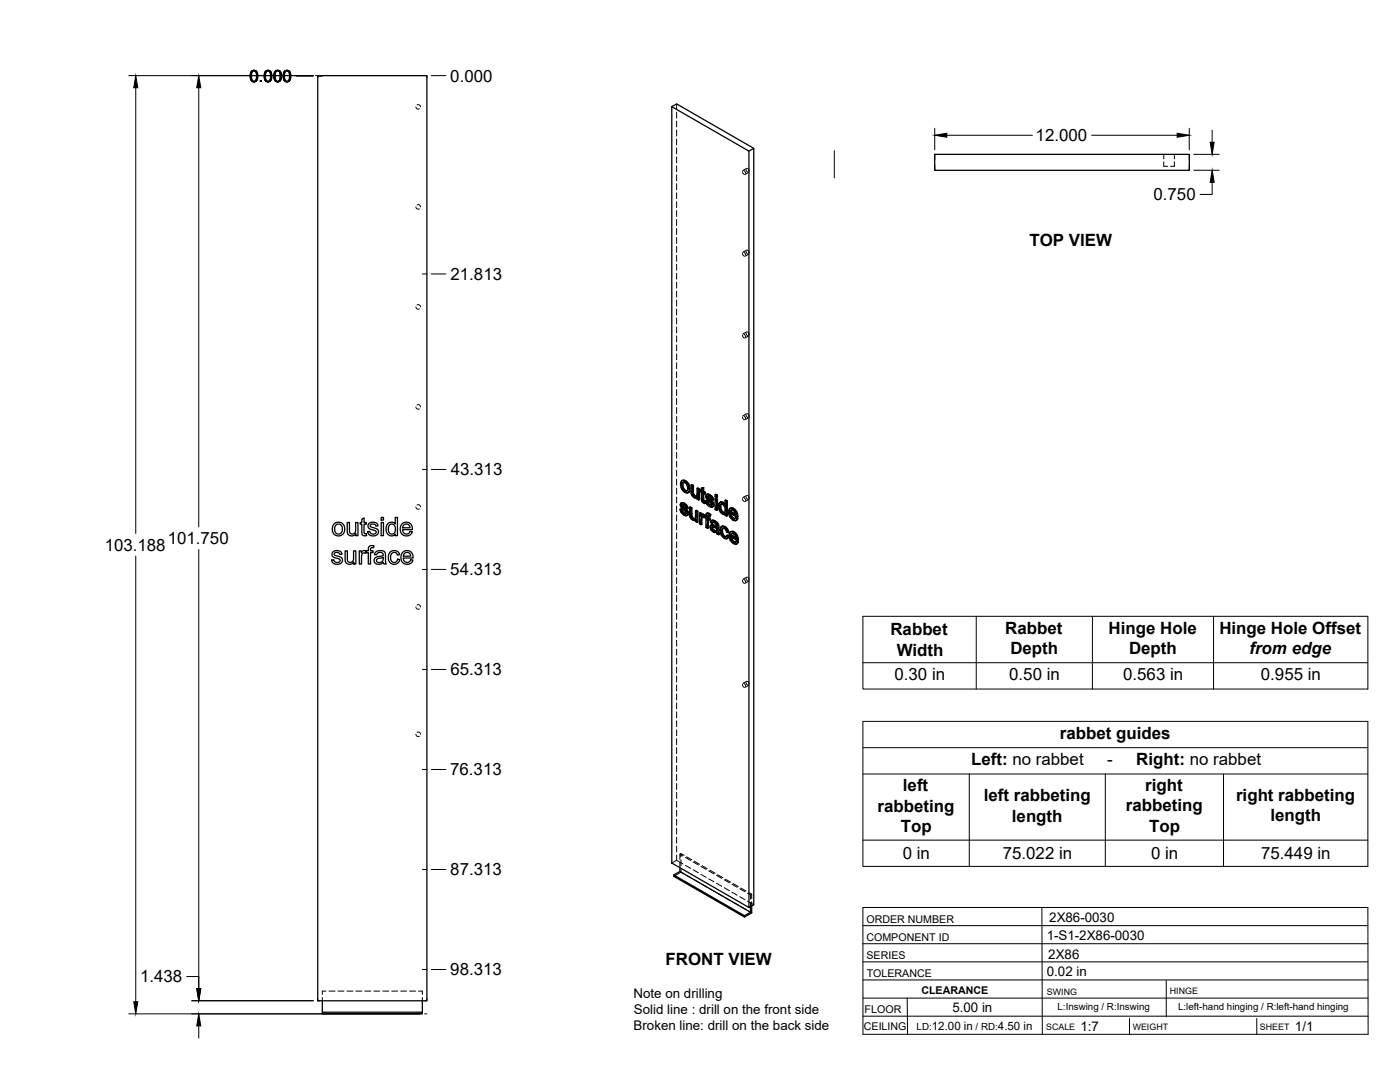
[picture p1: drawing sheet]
<svg xmlns="http://www.w3.org/2000/svg" width="559mm" height="432mm" viewBox="0 0 559 432" stroke-linecap="round" stroke-linejoin="round" font-family="sans-serif">
<!-- layer: Visible -->
<g fill="none" stroke="#000" stroke-width=".51">
<path d="M126.8 30.2h43.6v369.2h-43.6zM268.1 42.6l30.8 17.7v301.9l-30.8-17.8zM268.1 42.6l2-1.1 30.8 17.7M298.9 60.3l2-1.1v301.9l-2 1.1M373.1 61.6h101.6v6.4h-101.6zM272.2 191.8l.8-.2 .7 .2zM272.2 191.8l-.4 .5-.2 1 .5 1.9 1.6 1.5h.7l.5-.3M272.3 193.6l.3 1.5M272.6 195.1l.3-.2 .8 .8-.4 .2zM272.8 192.5l-.2 .9M272.9 194.9l-.3-1.5-.3 .2v-.3l.3-.7 .4-.1 .8 .5 .6 1.4-.1 1.4-.4 .2-.6-.1M273.3 192l1.1 1a1.92 1.92 0 0 1 1 2"/>
<path d="M273.7 195.7l.5 .2M273.7 191.8l1.2 1.3M274.6 193.3l.5 1.9 .3-.2-.2 1.2M275.1 195.2l-.2 1.2 .3-.2-.6 .5M275.8 193.5l.7 .4 .3-.2v3.2M276.5 193.9v3.1l.3-.1 .3 .6M276.5 197.1l.2 .6 .4-.2 .4 .4M276.7 197.7l.5 .4h.9M276.8 193.7l-.7-.3-.3 .1v3.1l.3 1.1 .8 .8a.97 .97 0 0 0 1.4 .1v.6l.5 .4M277.2 198.1l.5 .1M278 198.1l-.3 .1M278.2 194.9l.6 .4 .4-.2v4.3l-.4 .2v-4.3"/>
<path d="M278.3 198.6l-.3 .2M279.2 195.1l-.7-.4-.3 .2v2.7l-.5 .6M279.9 195.5l-.4 .1v.6l.4 .3 .1 3.4 .7 .8 .6 .3 .3-.2-.1-.7-.6 .1M279.9 194.8l1-.2v1.5M280.6 194.8v1.5l.3-.2 .6 .3M280.6 196.3l.6 .3 .3-.2v.6l-.3 .2v-.6M280.6 199.8l.6 .2M280.7 200l.8 .1M280.9 194.6l-1 .2v1.1l-.4-.3M280.9 197v2.6M281.2 197.2l-.6-.4v2.8l.4 .2M281.6 199.9l.6 .2"/>
<path d="M282.1 197.3l1.3 .1M282.3 198.3l.6 .5M282.4 198.6l.2 .3a1.16 1.16 0 0 1 1.4 .8l.4 .4M282.4 197.2l-.5 .2M282.5 197.4l.5 .2 .4-.2 .7 .6M282.5 199.9l-.6-.2-.3 .2 .4 1.3 .9 .8a1.23 1.23 0 0 0 1.6 .2M282.6 198.9l1.5 1.4 .3-.2 .4 .7M282.6 198v.1M282.7 198.4l-.4-.3 .8 .1 .8 1.2 .6 .2M282.8 197.2l-.9 .2-.2 .9 .4 .9 1.7 1.7v.8M283 197.6l.8 .6 .3-.2 .5 .7M283.8 198.2l.5 .7 .3-.2 .2 .8-.3 .1-.2-.7"/>
<path d="M285.4 199.1l.3-.2 .7 .3-.4 .2zM285.4 197.4l.3-.2 .7 .4-.4 .2zM285.4 199.1v4.2l.6 .4M285.4 197.4v.8l.6 .4M286.4 199.2v4.3l-.4 .2v-4.3M286.4 197.6v.8l-.4 .2v-.8M289.4 199.7l.6 .3 .3-.1v5.9l-.3 .2v-6M290.3 199.9l-.6-.4-.3 .2v2.1l-.5-.7M133.5 209l1.2-.6a2.65 2.65 0 0 1 2.9 3.7 2.65 2.65 0 0 1-4.7 .5l-.2-1.2a2.85 2.85 0 0 1 .8-2.4zM134 209.6l1.1-.5 1.2 .7 .3 1.8-.8 1.4-1.2 .1-.8-.7-.2-1.5zM137.8 219.8h.8v3a1.32 1.32 0 0 0 1.4 1.7 1.32 1.32 0 0 0 1.1-1.8v-2.9h.9v5.3h-.8v-.8a1.87 1.87 0 0 1-2.2 .9 1.87 1.87 0 0 1-1.2-2.1zM138.6 208.5h.9v3.8a1.31 1.31 0 0 0 1.7 .7 1.31 1.31 0 0 0 .8-1.7v-2.8h.9v5.3h-.8v-.8a1.87 1.87 0 0 1-2.3 .8 1.87 1.87 0 0 1-1.2-2z"/>
<path d="M143.4 219.8h.8v.8a1.27 1.27 0 0 1 2-.6l.8-.2v-.9a1.5 1.5 0 0 1 2.3-1.1l-.1 .8a.82 .82 0 0 0-.9-.1 .82 .82 0 0 0-.4 .9v.4h1v.7h-1v4.6h-.9v-4.6h-.8v-.4l-.2 .7-.8-.2-.7 .5-.2 4h-.9zM144.4 207.2l.9-.5v1.8h.9v.7h-.9v3.3l.2 .5h.7l.1 .8h-1.2l-.6-.5-.1-4.1h-.6v-.7h.6zM147.2 209l1.1-.6 1.3 .1a1.47 1.47 0 0 1 1.3 1.4l-.9 .1a1.18 1.18 0 0 0-1.1-.9 1.18 1.18 0 0 0-1.2 .8l.4 .4 2.2 .7a1.63 1.63 0 0 1 .6 2.1 1.63 1.63 0 0 1-2.1 .8l-1.4-.4-.7-1.3 .9-.2 .4 .9 .6 .2 1.3-.2a.82 .82 0 0 0 .1-1.1 .82 .82 0 0 0-1-.3l-1.2-.3a1.36 1.36 0 0 1-.6-2.2zM152.1 208.5h1v5.3h-1zM152.1 206.5h1v1h-1zM154.7 209.1l1.2-.7a1.81 1.81 0 0 1 1.9 .7v-2.6h.8v7.3h-.8v-.7a2.18 2.18 0 0 1-2.6 .5 2.18 2.18 0 0 1-1.1-2.5zM155.5 209.5l1.2-.3 .9 .8 .1 2.1-.8 1-1-.1-.7-.8-.2-1.7zM160.4 209.1l1.5-.7a2.48 2.48 0 0 1 2.7 3h-3.9l.3 1 .7 .7a1.45 1.45 0 0 0 1.9-1l1 .1-.5 .9-1 .7h-1.5l-1.2-.6-.5-.9-.2-1.1 .2-1zM161.2 209.5l.7-.4 1 .2 .8 1.3h-3zM271.4 203.3l.6 .2M271.9 200.7l1.3 .1M272 203.5l.4-.2 .2 .9-.3 .1z"/>
<path d="M272.1 201.7l.1 .3 .3-.2 .3 .4M272.2 202l.2 .4a1.16 1.16 0 0 1 1.5 .8l.3 .3M272.2 200.6l-.4 .2M272.3 204.3l.7 .7h.8M272.3 200.8l.6 .2 .3-.2 .8 .6M272.4 203.3l-.7-.2-.3 .2 .4 1.1 .9 1a1.23 1.23 0 0 0 1.6 .2M272.4 202.4l1.5 1.3 .3-.2 .5 .7M272.5 201.4l-.1 .1M272.5 201.8l-.1-.3-.3 .2 .1-.2 1 .3 .5 1 .6 .3M272.6 204.2l.7 .6M272.6 200.6l-.9 .3-.2 .7 .4 1 1.8 1.7-.1 .8M272.9 201l.7 .6 .4-.2 .4 .7"/>
<path d="M273 205l.6 .1M273.6 201.6l.5 .7 .3-.2 .3 .8-.4 .2-.2-.8M273.7 205.1h-.1M273.9 203.7l.4 .6 .4-.1 .1 .7M274.3 204.3l.2 .8 .3-.2-.2 .6M274.5 205.1l-.2 .5 .3-.1-.5 .3M275.2 202.4l.6 .4 .4-.2v3.2M275.8 202.8l.1 3.2 .3-.2 .3 .6M275.9 206l.2 .6 .4-.2 .4 .4M276.1 206.6l.5 .4h.9l-.3 .2M276.2 202.6l-.7-.3-.3 .1v3.1l.4 1.2 .7 .7a.95 .95 0 0 0 1.4 .1M276.6 207l.6 .2"/>
<path d="M277.6 203.8l.6 .4 .4-.2v4.3l-.4 .2v-4.3M277.7 207.6l-.2 .1M277.7 207.5v.7l.5 .3M278.6 204l-.7-.4-.3 .2v2.8l-.4 .6M279.2 204.7l.6 .4 .3-.2v.5l.4-.2M279.8 205.1v.6l.7-.5 .4 .1M280 206.4l.2 2.8-.4 .2v-2.2M280.1 204.9l-.6-.3-.3 .1v4.3l.6 .4M280.2 205.4l.7-.1 .6 .4M280.3 206.1v.1M280.6 205.4l.6 .5M281 206.6l-.8-.5-.2 .3 .3-.2-.1 .8"/>
<path d="M281.2 206.5l.6 .3v3.7l.6 .4M281.2 206.5v-.4l-.2 .5M281.2 200.3l.1 .7M281.2 206.5l-.2 .1M282.2 204.9h.9l.6 .4M282.2 200.1l.3-.2 .3 .8-.3 .2zM282.4 206.6l.7 .4 .3-.2v.6l-.3 .2v-.6M282.5 204.7l-.5 .2M282.5 200.9l.6 .6h.9M282.7 207.3v3.4l-.3 .2v-3.8l.7 .5M282.7 205.7v.7M282.8 205.1l.6 .4 .3-.2-.4 .8 .1-.6"/>
<path d="M282.8 200.7l.7 .7M283.1 204.9l-.6-.2-.5 .3-.2 1.2-.6-.3 .6-.1M283.1 201.5l.7 .2M283.3 206.1a.46 .46 0 0 0-.5-.5 .46 .46 0 0 0-.4 .6v.4l.3-.2 .7 .4M283.8 209.6l.8-.2 1.4 .5M283.8 201.7h.1M284.1 210.7l.1 .6 .4-.2 .5 .5M284.1 200.3l.4 .6 .3-.1 .2 .7M284.1 210.4v.3l.3-.2 .2 .6M284.2 209.4l-.5 .2M284.2 211.3l.6 .5h1h-1M284.3 210.3l-.2 .1"/>
<path d="M284.3 207.8l.9 .3 .3-.2 .8 .6M284.4 210.3l.8 .3a.72 .72 0 0 1 .8 .6 .72 .72 0 0 1-.5 .8M284.4 210.3l-.3 .1M284.4 210.3v.2M284.5 200.9l.1 .8 .4-.2-.2 .6M284.5 208.4l-.4 .5 .6-.5 1.2 1a.48 .48 0 0 1 0 .8 .48 .48 0 0 1-.8-.3l-.8-.3M284.6 209.4l-1.1 .4-.1 1 .8 1.1 1 .6a.63 .63 0 0 1 .6 0 .63 .63 0 0 1 .4 .5l.6 .4M284.6 201.7l-.1 .5 .3-.1-.5 .3M284.6 207.6l-.8 .2M285.2 208.1l.7 .6 .4-.2 .4 .5M285.5 207.9l-.9-.3-.8 .3-.3 .5 .6 .5M285.9 208.7l.5 .5 .3-.2 .2 .7"/>
<path d="M286.4 209.2l.2 .6 .3-.1 .1 2.9M286.6 209.8v2.9l.4-.1 .1 .6-.3 .2-.1-.6M287.4 202.4l.3 1.4M287.5 200.4h1.1l.7 .6M287.7 201.3h.7l.7 .8 .3 1.1-.3 1.4M287.7 201.3l-.3 1.1 .3-.2 .3 1.4M287.7 203.8l.3-.2 .8 .8-.5 .1zM287.8 201.2l-.1 .1M287.8 200.3l-.5 .2M288 201.2l-.3 1M288.1 212l.2 1.4 .3-.2 .8 .8M288.2 210.1l.9 .2 .3-.2 1 1"/>
<path d="M288.3 213.4l.8 .8h.8M288.3 200.6l.6 .5h.5M288.4 204.6h.7M288.5 209.9l-.6 .3M288.6 210.8l-.2 1M288.6 200.4l-.8-.1-.7 .4-.3 .8 .1 1.4 1 1.9 1 .5 .5-.2v.6l.6 .3M288.8 204.4l.4 .1M289.1 210.3l.9 .8a.88 .88 0 0 1 .7 .5 .88 .88 0 0 1-.1 1l-.5-1.3M289.4 210.1l-.9-.2-.7 .4-.4 .7v1.3l1 2 1 .7h.7M289.4 205.1l-.2 .2M290 213.7l.6 .4M290.6 212.6l-.6-.3-.6-1.1-.9-.4-.3 .4-.1 .8 .3-.2 .2 1.4"/>
<path d="M290.6 214.1l.4-.1-.3 .6-.6 .4zM291 214l-.7-.5-.6 .8-.6-.1M291.3 202.9h.9a1.93 1.93 0 0 1 1.8 1.3M291.4 212.3h1a1.88 1.88 0 0 1 1.8 1.2M291.5 204.3l2 1.2-.4-1.3-.9-.7-.6 .3-.1 .5 .3-.2 1.7 1M291.7 213.6l2 1.2-.5-1.4-.8-.5h-.4l-.3 .7 .3-.1 1.7 .9M291.8 206.1l.7 .9 .9-.1M291.8 205.1l.3 .9M292 203.5l-.2 .6M292 214.4l.3 .9M292 215.5l.7 .8h.9M292.2 212.9l-.2 .6"/>
<path d="M292.5 203.1l1 .9a1.79 1.79 0 0 1 1 1.8v.3M292.5 207l.6 .1M292.7 212.4l1 1a1.96 1.96 0 0 1 1 2M292.7 216.3l.6 .2M292.8 202.9l-.9-.3-.9 .6-.2 1.1 .2 1.4 .7 1.1 1.2 .9h.9l.7-.8M293 212.2l-.9-.2-.8 .5-.3 1.2 .2 1.3 .8 1.3 1.1 .8h.8l.8-.8M293.3 207l-.2 .1M293.5 216.4l-.2 .1M293.5 206.7l.7 .4M293.7 204.3l.5 1.9 .3-.1-.3 .1M293.7 216l.7 .5M293.9 213.7l.5 1.9 .3-.2-.3 .2"/>
<path d="M294.2 206.4l-2.8-1.5 .4 1.2 .3-.1 .8 .8M294.4 215.8l-2.8-1.6 .4 1.3 .3-.2 .8 .9M294.5 206.9l-.7 .8M294.5 206.9l-.6-.4-.8 .6M294.7 216.3l-.7 .8M294.7 216.3l-.7-.5-.7 .7M132.8 220.3l1.6-.6a1.77 1.77 0 0 1 2.1 1.5l-.9 .1a1.18 1.18 0 0 0-1.1-.9 1.18 1.18 0 0 0-1.1 .9l.3 .3 2.1 .7a1.59 1.59 0 0 1 .8 2 1.59 1.59 0 0 1-2 .9l-1.6-.4-.6-1.3 .8-.1 .4 .7 .6 .4 1.3-.3a.82 .82 0 0 0 .1-1 .82 .82 0 0 0-1-.3l-1.2-.4a1.36 1.36 0 0 1-.6-2.2zM149.9 220.4l.5-.4 1.4-.3 1.7 .6 .3 .7 .4 4.1h-1l-.2-.6-1.3 .6-1.1 .1-.8-.4-.4-.7a1.75 1.75 0 0 1 2-2l.6-.1a.77 .77 0 0 0 .9-.8 .77 .77 0 0 0-.9-.7l-1.2 .2-.5 .7-.8-.1zM150.5 223.2l2.5-.7a1.62 1.62 0 0 1-.7 1.7 1.62 1.62 0 0 1-1.8 0l-.2-.4zM155.6 220.5l1.3-.7h1.3l.9 .7 .4 .9-.9 .1a1.44 1.44 0 0 0-1.8-.9 1.44 1.44 0 0 0-.9 1.9l.3 1.3 .8 .6 1.2-.2 .5-1 .9 .1-.5 1.1-.8 .6-1.5 .1-1-.4a3.4 3.4 0 0 1-.2-4.2zM160.7 220.5a2.45 2.45 0 0 1 2.9-.5 2.45 2.45 0 0 1 1.3 2.7h-3.9l.2 .9 .7 .8a1.42 1.42 0 0 0 2-1l.9 .1-.4 .9-1 .7h-1.5l-1.2-.6-.5-.9-.2-1.1 .2-1.2zM161.5 220.9l.7-.4 1 .1 .7 1.4h-2.9z"/>
<path d="M271.4 346.3v1.5l-2.5 1.4v.5l28.3 16.3v-.6l-28.3-16.2M271.4 347.8l28.2 16.2-2.4 1.4M299.6 361.8v2.2M300 361.5v2.8l-2.8 1.7M128.7 399.4v5.2h39.9v-.7h-39.9M168.6 399.4v4.5"/>
</g>
<!-- layer: Hidden -->
<g fill="none" stroke="#000" stroke-width=".4">
<path d="M166 42.7l.6 .8 .8-.1M166.5 41.9h.9l.4 .8M270.1 41.5v2.1M270.1 44.7v2.4M270.1 48.3v2.4M270.1 51.9v2.4M270.1 55.5v2.3M270.1 59v2.4M270.1 62.6v2.4M270.1 66.2v2.4M270.1 69.8v2.3M270.1 73.3v2.4"/>
<path d="M270.1 76.9v2.4M296.3 68.5l.2 .6 .7 .5M296.8 68l.5 .4 .3 .8M297.8 67.6l.2 .7 .6 .5M298 67.2l-1.5 .8M298.2 67.2l.6 .4 .2 .7M298.9 68.8l-1.5 .8M464.5 64.6v1.8h1.5M464.5 61.6v1.8M468.7 64.6v1.8h-1.5M468.7 61.6v1.8M166 82.6l.5 .8h.9"/>
<path d="M166.5 81.8h.9l.4 .8M270.1 80.5v2.3M270.1 84.1v2.3M270.1 87.6v2.4M270.1 91.2v2.4M270.1 94.8v2.3M270.1 98.3v2.4M298 99.8l-1.5 .9M298.2 99.8l.6 .4 .2 .8M270.1 101.9v2.4M270.1 105.5v2.4M270.1 109.1v2.3"/>
<path d="M270.1 112.6v2.4M270.1 116.2v2.4M270.1 119.8v2.4M296.3 101.1l.2 .7 .7 .5M296.8 100.6l.5 .4 .3 .8M297.8 100.2l.2 .7 .6 .5M298.9 101.4l-1.5 .8M166 122.5l.5 .8h.9M166.5 121.7l.9 .1 .4 .7M270.1 123.3v2.4M270.1 126.9v2.4M270.1 130.5v2.4"/>
<path d="M270.1 134v2.4M270.1 137.6v2.4M296.3 133.7l.2 .7 .7 .5M296.8 133.3l.5 .4 .3 .8M297.8 132.9l.2 .7 .6 .5M298 132.5l-1.5 .8M298.2 132.4l.6 .5 .2 .7M298.9 134l-1.5 .9M270.1 141.2v2.4M270.1 144.8v2.4M270.1 148.3v2.4M270.1 151.9v2.4"/>
<path d="M270.1 155.5v2.4M270.1 159v2.4M166 162.4l.6 .9 .8-.1M166.5 161.6h.9l.4 .8M270.1 162.6v2.4M270.1 166.2v2.4M270.1 169.8v2.3M270.1 173.4v2.3M270.1 176.9v2.4M296.3 166.3l.2 .7 .7 .5M296.8 165.9l.5 .4 .3 .8M297.8 165.5l.2 .7 .6 .5"/>
<path d="M298 165.1l-1.5 .8M298.2 165.1l.6 .4 .2 .8M298.9 166.7l-1.5 .8M270.1 180.5v2.4M270.1 184.1v2.3M270.1 187.6v2.4M270.1 191.2v2.4M270.1 194.8v2.4M270.1 198.4v2.3M271.9 193.1l.5 1.9-.3 .2M272.4 195l1.3 1.3-.4 .2M272.5 191.6l-.9 1.7"/>
<path d="M272.8 192.5l-.2 .1M272.9 192.4h.8l-.4 .2M273.7 192.4l.7 .9-.3 .2M273.7 196.3l.9 .3-.3 .2M274.4 193.3l.4 1.1-.4 .5M274.5 195.8l-.3 .1M274.8 194.7l-.2 .9-.5 .3M274.9 196.5l-.3 .1M276.1 193.4l.1 3.3-.3 .2M276.2 196.7l.2 .7-.3 .1M276.4 197.4l.4 .6-.3 .2M276.8 198l.6 .5-.3 .1"/>
<path d="M277.4 198.5l.8 .2 .4-.3-.3 .2M278.1 198.1h.1M278.1 198.1h-.1M278.3 198l-.4 .2M278.4 198.6h-.1M278.4 197.8l-.3 .3M278.5 194.7v2.7l-.4 .6M278.6 198.4v.7l-.3 .1M278.6 199.1l.6 .3M279.8 196l.5 .3-.4 .2M279.8 195.5v.5l-.3 .2M279.9 195.5l.4 .2"/>
<path d="M280.3 196.3v3.4l-.3 .2M280.3 194.6v1.1l-.4 .2M280.3 199.7l.3 .5-.3 .1M280.6 196.8l.3-.2v.4M280.9 196.6l.6 .4M281.9 199.7l.5 1.3-.4 .2M282 197.8l.1 .7-.3 .2M282.1 197.4l-.4 .6M282.1 198.5l.4 .7-.3 .1M282.3 197.2l-.5 .4M282.5 198l.3-.2-.2 .2M282.5 199.2l1.6 1.5-.3 .2"/>
<path d="M282.7 197.9l-.3 .2M282.8 197.8l.6 .2-.3 .2M283.4 198l.6 .5-.3 .2M284 198.5l.2 .7-.3 .2M284.2 199.2l.6 .3M285.7 197.2v.9l-.3 .1M285.7 198.9v1.5M285.7 198.1l.7 .3M289.7 199.5v2.1l-.3 .2M296.3 199l.2 .7 .7 .5M296.8 198.5l.5 .5 .3 .7M297.8 198.2l.2 .6 .6 .5"/>
<path d="M298 197.7l-1.5 .9M298.2 197.7l.6 .4 .2 .8M298.9 199.3l-1.5 .8M166 202.3l.6 .9 .8-.1M166.5 201.5l.9 .1 .4 .7M270.1 201.9v2.4M270.1 205.5v2.4M270.1 209.1v2.4M270.1 212.6v2.4M270.1 216.2v2.4M270.1 219.8v2.4M271.7 203.1l.5 1.3-.3 .2"/>
<path d="M271.8 201.3l.2 .6-.3 .2M271.9 200.8l-.4 .6M272 201.9l.4 .7-.3 .2M272.1 200.6l-.5 .4M272.2 204.4l1.1 1-.3 .1M272.3 201.4l.3-.1-.1 .1M272.4 202.6l1.6 1.5-.3 .2M272.6 201.3l-.4 .2M272.6 201.3l.6 .1-.3 .2M273.2 201.4l.6 .6-.3 .1M273.3 205.4l.8 .3-.3 .1M273.8 202l.2 .6-.3 .2"/>
<path d="M274 204.9l-.2 .1M274 204.1l.2 .5-.4 .2M274 204.9l-.3 .2 .3-.2M274 202.6l.7 .3M274.2 204.6l-.2 .3M274.5 205.6l-.4 .1M275.5 202.3l.1 3.3-.3 .2M275.6 205.6l.2 .7-.3 .2M275.8 206.3l.4 .6-.3 .2M276.2 206.9l.6 .5-.3 .2M276.8 207.4l.6 .2 .6-.3-.2 .2M277.7 206.9l-.4 .2"/>
<path d="M277.8 206.7l-.3 .3M277.9 203.6v2.8l-.4 .5M278 207.3v.7l-.3 .2M278 208l.6 .3M279.5 207.3v1.6l-.3 .1M279.5 208.9l.7 .3M279.5 204.6v1.5M280.1 205.4v.1M280.2 206.1l.3-.2-.2 .2M280.4 205.2l-.6 .5M280.4 206l-.3 .1M280.5 205.9l.4 .1-.3 .2"/>
<path d="M280.6 200.2l.5 .4-.3 .2M280.9 206l.4 .4M281.1 200.6l.5 .2M281.2 206.1l.3-.1-.2 .4M281.5 205.7v.1M281.5 206.3l.6 .3-.3 .2M281.5 206l-.2 .4M281.5 205.7l-.3 .3M281.8 205.8l.3 .2M282.1 209.1v1.2l-.3 .2M282.1 210.3l.6 .4M282.1 206.6v1.3"/>
<path d="M282.2 205l-.1 1-.3 .2M282.3 204.7l-.5 .4M282.4 201l1.1 1-.4 .1M282.4 207.1l.3-.2v.4M282.5 205.7l.3-.2-.1 .2M282.7 206.9l.7 .5M282.8 205.5l.4 .1-.3 .2M283.2 205.6l.4 .3M283.5 202l.8 .2-.4 .2M283.7 210.1l.3 1.1-.3 .2M283.8 208.3l.6 .4M283.8 209.6l-.4 .7"/>
<path d="M284 209.5l-.5 .3M284 211.2l1 .9-.3 .2M284.1 207.7l-.6 .7M284.1 201.5h-.1M284.1 201.5l-.3 .2M284.1 200.7l.2 .5-.3 .2M284.2 207.6l-.4 .3M284.3 201.2l-.2 .3M284.4 208.4l.4-.1-.3 .1M284.5 210.2l.2-.1zM284.5 210.2l-.2 .1M284.5 210.1l-.3 .2"/>
<path d="M284.6 202.2h-.3M284.7 210.1l1.6 .5-.3 .2M284.8 208.3l.6 .1-.3 .2M285 212.1l.7 .2-.4 .2M285.4 208.4l.7 .7-.3 .2M285.7 212.3h.6l-.3 .1M285.7 201.6v1.6l-.3 .1M285.7 203.2l.7 .3M286 209.9l.3 .1M286 211.7l-.3 .2M286.1 209.1l.2 .7-.3 .2M286.2 211.5l-.4 .3"/>
<path d="M286.3 210.6l-.1 .9-.3 .2M286.3 209.8l-.3 .4M286.3 212.3l.2 .6-.3 .1M286.5 212.9l.6 .3M287.1 201.8l.2 1.3-.3 .2M287.3 200.7l-.2 1.1-.3 .2M287.3 203.1l.6 1.1-.4 .2M287.6 200.4l-.6 .5M287.7 211.4l.5 2-.3 .2M287.9 204.2l.8 .8-.3 .1M287.9 210.3l-.2 1.1-.3 .2M288 201.1h.7l-.3 .2"/>
<path d="M288 201.1l-.2 .1M288 201.1v.1M288.1 201.1l-.4 .1M288.2 213.4l1.2 1.3-.3 .1M288.2 210l-.6 .5M288.6 210.8l-.2 .1M288.7 210.7l.7 .1-.3 .1M288.7 205l.6 .1 .4-.2-.3 .2M288.7 201.1l.7 .8-.3 .2M289.4 201.1l.3 .5M289.4 214.7l1 .1M289.4 210.8l.6 .5-.3 .2"/>
<path d="M289.4 201.9l.3 1.5-.3 .2M289.5 205.1h-.1M289.7 203.4l-.1 .8-.4 .3 .3-.1M289.7 204.9v.6l-.3 .2M289.7 205.5l.6 .3M290 211.3l.3 .8-.3 .2M290 214.1l-.1 .1M290.3 212.1l.6 .3M290.3 213.5l-.6 .8M291.1 204.1l.5 1.9-.3 .2M291.3 213.5l.5 1.9-.4 .2M291.4 204.9l.3-.2 .1 .4"/>
<path d="M291.6 206l1.3 1.4-.4 .2M291.6 202.7l-.8 1.6M291.6 214.2l.3-.2 .1 .4M291.7 204.7l2.8 1.6M291.8 215.4l1.3 1.3-.4 .2M291.8 212.1l-.5 1.4-.3 .2M291.9 214l2.8 1.6M292 203.5l-.2 .1M292.1 203.4l.7 .1-.3 .1M292.2 212.9h-.2M292.3 212.7l.7 .1-.3 .2M292.8 203.5l.8 .8-.3 .2"/>
<path d="M292.9 207.4l1 .2-.3 .2M293 212.8l.8 .9-.3 .2M293.1 216.7l1 .3-.3 .2M293.4 206.9h.1M293.5 205.1l.4 .2M293.5 206.9l-.2 .1 .2-.1M293.6 204.3l.3 1-.4 .2M293.7 214.4l.3 .3M293.8 216.2l-.4 .2M293.8 213.7l.2 1-.3 .1M293.9 206.5l-.4 .4M294 215.8l-.4 .5"/>
<path d="M294.1 207.5l-.2 .1M294.3 216.9l-.2 .1M270.1 223.4v2.3M270.1 226.9v2.4M270.1 230.5v2.4M270.1 234.1v2.4M270.1 237.6v2.4M296.3 231.6l.2 .7 .7 .5M296.8 231.2l.5 .4 .3 .7M297.8 230.8l.2 .7 .6 .5M298 230.4l-1.5 .8M298.2 230.3l.6 .5 .2 .7"/>
<path d="M298.9 231.9l-1.5 .9M166 242.2l.5 .8h.9M166.5 241.4l.9 .1 .4 .7M270.1 241.2v2.4M270.1 244.8v2.4M270.1 248.3v2.4M270.1 251.9v2.4M270.1 255.5v2.4M270.1 259.1v2.4M270.1 262.6v2.4M270.1 266.2v2.4M270.1 269.8v2.4"/>
<path d="M270.1 273.4v2.3M270.1 276.9v2.4M296.3 273.2l.2 .6 .7 .5M296.8 272.7l.5 .4 .3 .8M297.8 272.3l.2 .7 .6 .5M298 271.9l-1.5 .8M298.2 271.9l.6 .4 .2 .8M298.9 273.5l-1.5 .8M166 293l.5 .8h.9M166.5 292.2l.9 .1 .4 .7M270.1 280.5v2.4M270.1 284.1v2.4"/>
<path d="M270.1 287.7v2.3M270.1 291.2v2.4M270.1 294.8v2.4M270.1 298.4v2.4M270.1 301.9v2.4M270.1 305.5v2.4M270.1 309.1v2.4M270.1 312.7v2.3M270.1 316.2v2.4M270.1 319.8v2.4M270.1 323.4v2.4M270.1 326.9v2.4"/>
<path d="M270.1 330.5v2.4M270.1 334.1v2.4M270.1 337.7v2.3M270.1 341.2v2.1M270.1 343.3l-2 1.1M270.1 343.3l2.5 1.5M271.4 344.2v2.1M271.4 340.9l1.2 .7M271.8 342v-1.3l-.4 .2v2.1M271.8 348.1l-2.9 1.6M271.8 343.2v2.3M271.8 346.7v1.4"/>
<path d="M271.8 340.7l1.2 .7M271.8 348.1l1.2 .7M273.6 342.2l2.1 1.2M273.6 345.4l2.1 1.1M274 341.9l2.1 1.2M274 349.4l2.1 1.1M276.7 344l2.1 1.2M276.7 347.1l2.1 1.2M277.2 343.7l2 1.2M277.2 351.1l2 1.2M279.8 345.8l2.1 1.2M279.8 348.9l2.1 1.2"/>
<path d="M280.2 345.5l2.1 1.2M280.2 352.9l2.1 1.2M282.9 347.6l2 1.1M282.9 350.7l2 1.2M283.3 347.3l2.1 1.2M283.3 354.7l2.1 1.2M286 349.3l2 1.2M286 352.5l2 1.2M286.4 349.1l2.1 1.2M286.4 356.5l2.1 1.2M289.1 351.1l2 1.2M289.1 354.3l2 1.2"/>
<path d="M289.5 350.9l2.1 1.1M289.5 358.3l2.1 1.2M292.2 352.9l2 1.2M292.2 356l2 1.3M292.6 352.6l2.1 1.2M295.3 354.7l2 1.2M295.3 357.8l2 1.2M295.7 354.4l2.1 1.2M298.4 356.5l1.2 .7 .4-.3M298.4 359.6l2.5 1.5M298.8 356.2l1.2 .7M299.6 357.2v1.7"/>
<path d="M300 356.9v1.7M300 359.8v1.7M292.6 360l2.1 1.3M295.7 361.8l2.1 1.2M298.8 363.6l1.2 .7M299.6 360.1v1.7M128.7 398.1v1.3M130.2 395.5h-1.5v1.4M131.3 395.5h2.4M134.9 395.5h2.4M138.5 395.5h2.4M142 395.5h2.4"/>
<path d="M145.6 395.5h2.4M149.2 395.5h2.4M152.8 395.5h2.4M156.4 395.5h2.3M159.9 395.5h2.4M163.5 395.5h2.4M167.1 395.5h1.5v1.4M168.6 398.1v1.3"/>
</g>
<!-- layer: Reference -->
<g fill="none" stroke="#000" stroke-width=".4">
<path d="M125.9 30.2h2.8h-1.9v.9M126.8 30.2h1.9M169.5 30.2h.9v.9M373.1 61.6v2.1M373.1 65.8v2.2M474.7 61.6v2.1M474.7 65.8v2.2M168.6 109.3h1.8M168.6 187.3h1.8M168.6 227.3h1.8M168.6 267.2h1.8M168.6 307.1h1.8"/>
<path d="M168.6 347h1.8M126.8 398.5v.9h.9M168.6 386.9h1.8M170.4 398.5v.9h-.9M169.5 404.6h.9"/>
</g>
<!-- layer: Hidden Narrow -->
<path d="M276.1 196l-.3 .2M278.5 197l-.3 .2M280.3 198.8l-.4 .1M273.3 203.5l-.3 .1M275.5 204.9l-.3 .2M277.9 205.9l-.3 .2M282.1 205.6l-.3 .2M283.5 200.1l-.3 .1M285.3 210.3l-.4 .2M286.3 210.9l-.3 .2" fill="none" stroke="#000" stroke-width=".4"/>
<!-- layer: Visible Narrow -->
<path d="M276.8 196.1l-.3 .2M280.9 199.2l-.3 .1M283.5 199.3l-.4 .2M273.3 202.7l-.3 .2M276.2 205l-.4 .2M282.7 206l-.3 .2M285.2 209.6l-.3 .2M286.9 210.4l-.3 .1M286.9 211.3l-.3 .2" fill="none" stroke="#000" stroke-width=".4"/>
<!-- layer: Titleblock -->
<path d="M344.4 362.2h201.6l.1 50.6h-201.7zM344.4 376.6h201.6M344.4 369.4h201.6M415.9 362.2l.1 50.6M344.4 383.9h201.6M344.4 398.3h201.6M344.4 391.1h201.6M362.1 398.3l.1 14.4M465.5 391.3v14.4M344.4 405.5h201.7M450.8 406.4v6.4M501.6 406.4v6.4" fill="none" stroke="#000" stroke-width=".4"/>
<!-- layer: Custom Tables -->
<path d="M344.4 246h201.6v29h-201.6zM389.7 246v29M436 246v29M484.4 246v29M344.4 264.5h201.6M344.4 287.9h201.6v57.9h-201.6zM344.4 298.4h201.6M344.4 308.9h201.6M386.9 308.9v36.9M441.2 308.9v36.9M488.4 308.9v36.9M344.4 335.3h201.6" fill="none" stroke="#000" stroke-width=".4"/>
<!-- layer: FD_Dimensions -->
<g fill="none" stroke="#000" stroke-width=".4">
<path d="M51.4 30.2h73.7M54.2 35v177.9M79.3 35v175.3M172.1 30.2h5.9M373.1 51.2v8.6M377.9 54h34.2M435.7 54h34.2M474.7 51.2v8.6M483.8 51.9v4.9M476.5 61.6h10.1M476.5 67.9h10.1M483.8 72.8v4.8h-4.8"/>
<path d="M172.1 109.3h5.9M172.1 187.3h5.9M79.3 219.3v175.2M54.2 221.9v177.9M172.1 227.2h5.9M172.1 267.2h5.9M172.1 307.1h5.9M172.1 347h5.9M74.5 389.7h4.8M76.5 399.4h48.6M172.1 386.9h5.9M51.4 404.6h116.3"/>
<path d="M79.3 409.4v4.9"/>
</g>
<path d="M54.2 30.2l.8 4.8h-1.6zM79.3 30.2l.8 4.8h-1.6zM373.1 54l4.8-.8v1.6zM469.9 53.2l4.8 .8-4.8 .8zM483 56.8h1.6l-.8 4.8zM483.8 67.9l.8 4.9h-1.6zM53.4 399.8h1.6l-.8 4.8zM78.5 394.5h1.6l-.8 4.9zM79.3 404.6l.8 4.8h-1.6z" fill="#000" stroke="#000" stroke-width=".4"/>
<!-- layer: Smart Centers -->
<path d="M333 60.1v10.9" fill="none" stroke="#000" stroke-width=".4"/>
<g font-size="6.7">
<text x="99.6" y="32.6">0.000</text>
<text x="179.7" y="32.6">0.000</text>
<text x="413.4" y="56.3">12.000</text>
<text x="460.4" y="80">0.750</text>
<text x="410.9" y="98.2">TOP VIEW</text>
<text x="179.8" y="111.7">21.813</text>
<text x="179.9" y="189.7">43.313</text>
<text x="41.8" y="219.8">103.188</text>
<text x="67" y="217.1">101.750</text>
<text x="179.7" y="229.6">54.313</text>
<text x="355.4" y="253.6">Rabbet</text>
<text x="401.2" y="252.9">Rabbet</text>
<text x="442.5" y="252.9">Hinge Hole</text>
<text x="486.7" y="252.9">Hinge Hole Offset</text>
<text x="357.9" y="261.6">Width</text>
<text x="403.3" y="261">Depth</text>
<text x="450.6" y="261">Depth</text>
<text x="498.7" y="261">from edge</text>
<text x="179.7" y="269.5">65.313</text>
<text x="357" y="271.4">0.30 in</text>
<text x="402.8" y="271.4">0.50 in</text>
<text x="448.3" y="271.4">0.563 in</text>
<text x="503.3" y="271.4">0.955 in</text>
<text x="423" y="294.8">rabbet guides</text>
<text x="387.6" y="305.4">Left: no rabbet</text>
<text x="441.9" y="305.4">-</text>
<text x="453.5" y="305.4">Right: no rabbet</text>
<text x="179.7" y="309.5">76.313</text>
<text x="360.4" y="315.8">left</text>
<text x="457.1" y="315.8">right</text>
<text x="350.3" y="323.9">rabbeting</text>
<text x="392.7" y="319.8">left rabbeting</text>
<text x="449.4" y="323.8">rabbeting</text>
<text x="493.4" y="319.8">right rabbeting</text>
<text x="403.9" y="327.9">length</text>
<text x="507" y="327.8">length</text>
<text x="359.5" y="331.9">Top</text>
<text x="458.6" y="331.9">Top</text>
<text x="360.3" y="342.9">0 in</text>
<text x="400.2" y="342.9">75.022 in</text>
<text x="459.4" y="342.9">0 in</text>
<text x="503.4" y="342.9">75.449 in</text>
<text x="179.7" y="349.4">87.313</text>
<text x="179.7" y="389.3">98.313</text>
<text x="265.7" y="385.2">FRONT VIEW</text>
<text x="55.9" y="392.1">1.438</text>
</g>
<g font-size="5.3">
<text x="418.8" y="368">2X86-0030</text>
<text x="417.8" y="375.1">1-S1-2X86-0030</text>
<text x="418.4" y="382.5">2X86</text>
<text x="417.8" y="389.5">0.02 in</text>
<text x="252.9" y="398.4">Note on drilling</text>
<text x="253" y="404.9">Solid line : drill on the front side</text>
<text x="380.1" y="404">5.00 in</text>
<text x="252.9" y="411.2">Broken line: drill on the back side</text>
<text x="431.3" y="411.5">1:7</text>
<text x="516.9" y="411.5">1/1</text>
</g>
<g font-size="4.6">
<text x="371.9" y="411.2">12.00 in</text>
<text x="398.3" y="411.2">4.50 in</text>
</g>
<g font-size="4.3">
<text x="345.8" y="368.4">ORDER NUMBER</text>
<text x="345.8" y="375.5">COMPONENT ID</text>
<text x="345.8" y="382.7">SERIES</text>
<text x="345.9" y="389.9">TOLERANCE</text>
<text x="367.7" y="396.7">CLEARANCE</text>
<text x="345.1" y="404.3">FLOOR</text>
<text x="344.8" y="411.1">CEILING</text>
</g>
<g font-size="3.9">
<text x="422.1" y="403.1">L:Inswing / R:Inswing</text>
<text x="470.2" y="403.1">L:left-hand hinging / R:left-hand hinging</text>
<text x="365.9" y="411.2">LD:</text>
<text x="389.4" y="411.2">/ RD:</text>
</g>
<g font-size="3.5">
<text x="417.9" y="397">SWING</text>
<text x="466.9" y="396.9">HINGE</text>
<text x="417.5" y="410.9">SCALE</text>
<text x="452.1" y="410.9">WEIGHT</text>
<text x="502.9" y="410.9">SHEET</text>
</g>
</svg>
